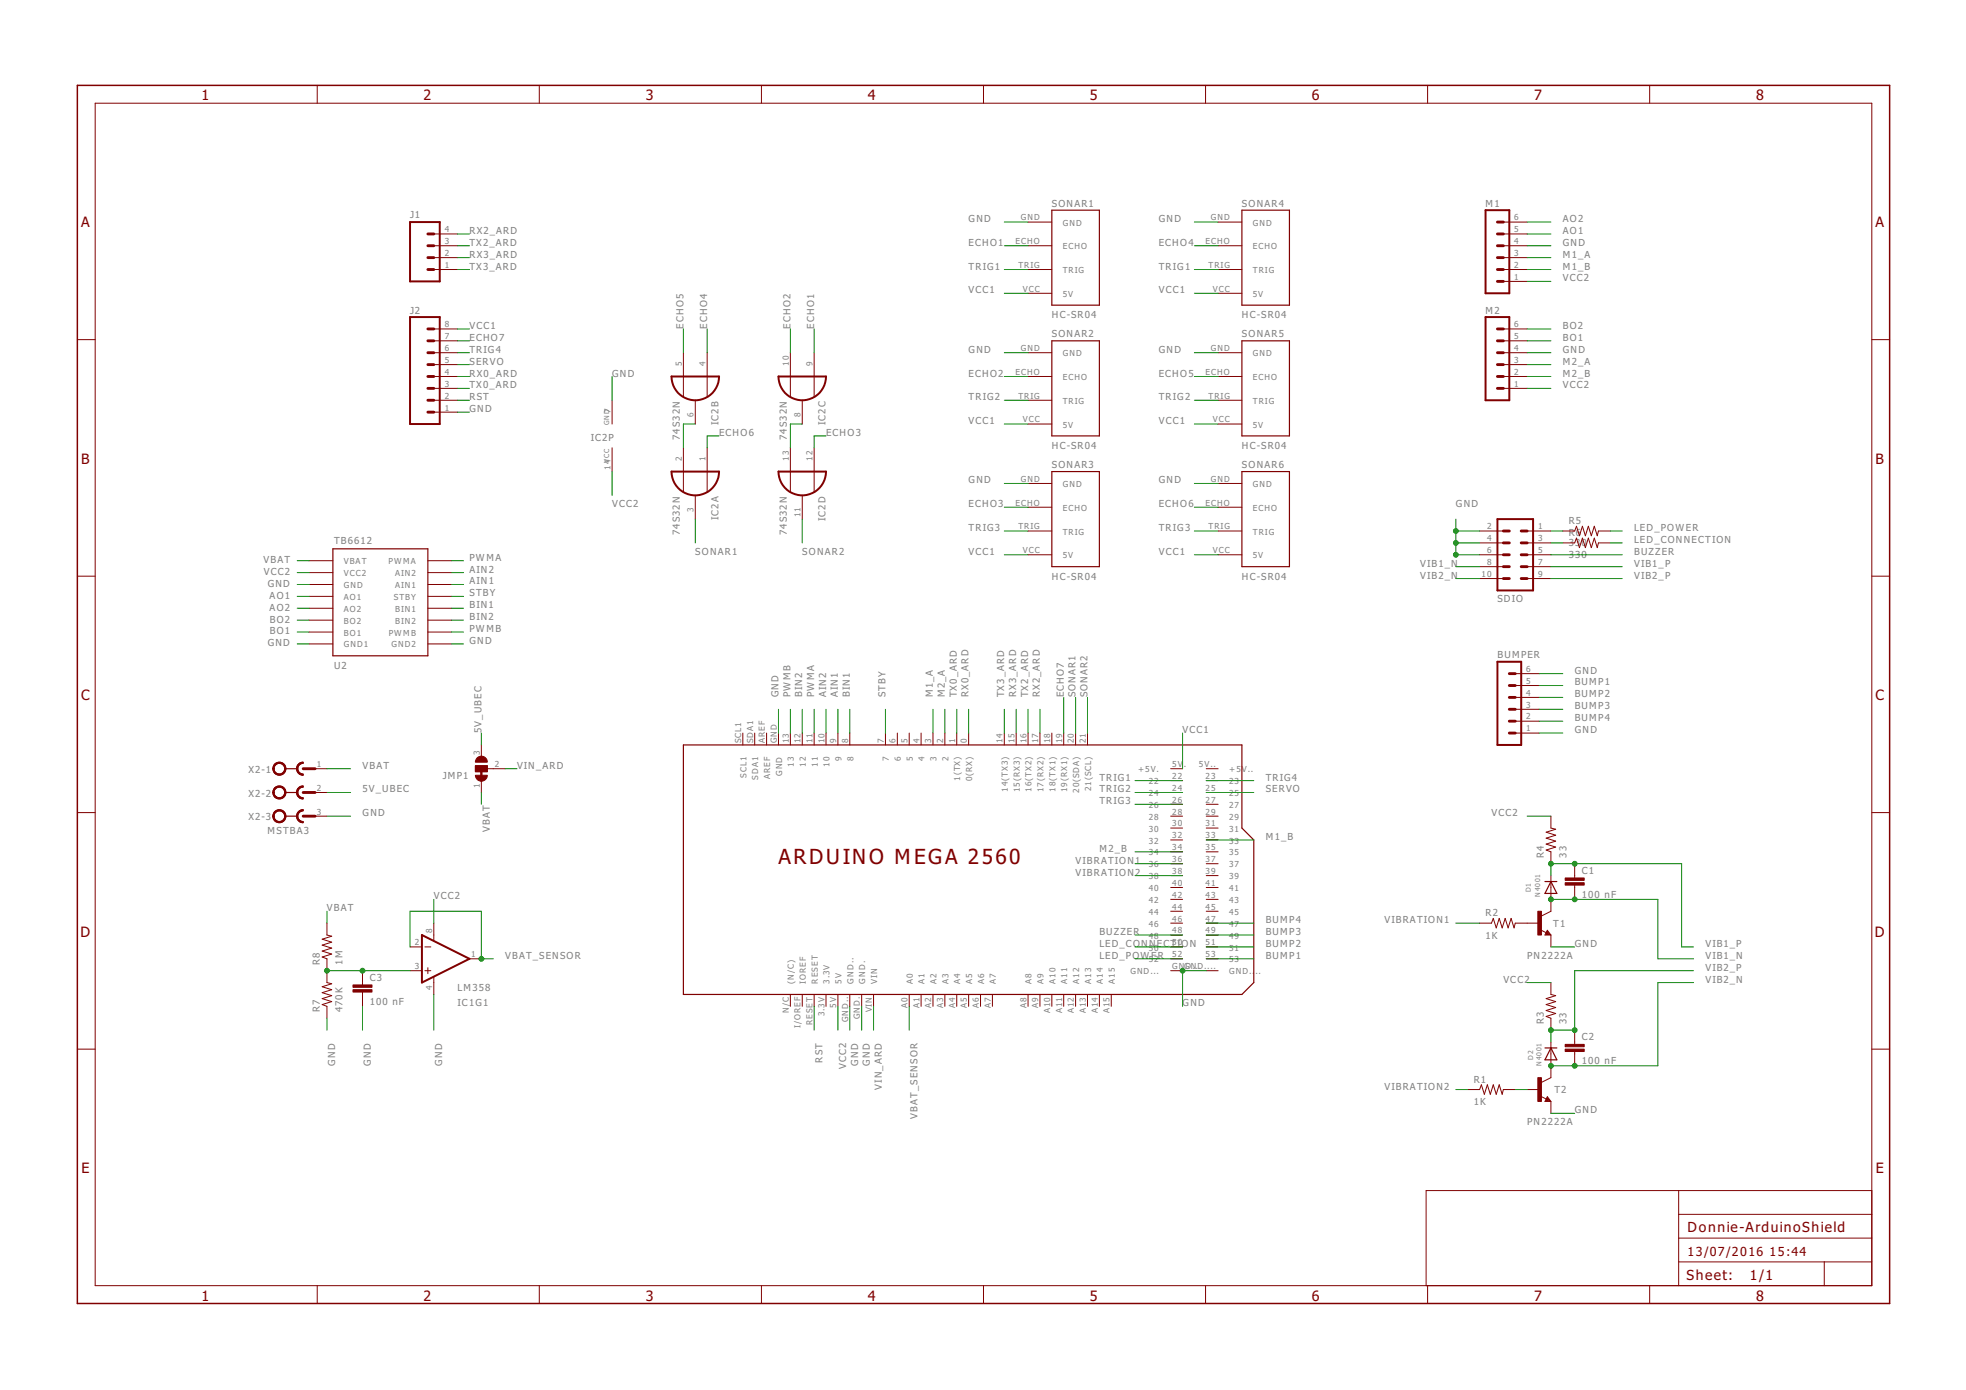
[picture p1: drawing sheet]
<svg xmlns="http://www.w3.org/2000/svg" width="420mm" height="297mm" viewBox="0 0 420 297" stroke-linecap="round" stroke-linejoin="round" font-family="sans-serif">
<g fill="none" stroke="#800000" stroke-width=".21">
<path d="M67.8 18.2v3.9M115.3 18.2v3.9M162.7 18.2v3.9M210.2 18.2v3.9M257.6 18.2v3.9M305.1 18.2v3.9M352.6 18.2v3.9M20.3 22.1h379.7v252.6h-379.7zM92.7 52.5h5.1M92.7 57.6h5.1M92.7 55.1h5.1M92.7 50h5.1"/>
<path d="M219.7 47.5h5.1M219.7 52.5h5.1M219.7 57.6h5.1M260.3 47.5h5.1M260.3 52.5h5.1M260.3 57.6h5.1M321.3 47.5h5.1M321.3 52.5h5.1M321.3 57.6h5.1M321.3 55.1h5.1M321.3 50h5.1M16.5 72.6h3.8"/>
<path d="M92.7 75.4h5.1M92.7 77.9h5.1M92.7 72.8h5.1M92.7 70.3h5.1M146 75.4v9.4M151.1 75.4v9.4M168.9 75.4v9.4M174 75.4v9.4M219.7 62.7h5.1M219.7 75.4h5.1M260.3 62.7h5.1M260.3 75.4h5.1"/>
<path d="M321.3 75.4h5.1M321.3 77.9h5.1M321.3 72.8h5.1M321.3 70.3h5.1M321.3 60.1h5.1M400 72.6h3.8M92.7 80.5h5.1M92.7 85.5h5.1M92.7 83h5.1M92.7 88.1h5.1M130.8 85.5v5.1M130.8 95.7v5.1"/>
<path d="M146 95.7v9.4M148.6 85.5v5.1M151.1 95.7v9.4M168.9 95.7v9.4M171.4 85.5v5.1M174 95.7v9.4M219.7 80.5h5.1M219.7 85.5h5.1M219.7 90.6h5.1M260.3 80.5h5.1M260.3 85.5h5.1M260.3 90.6h5.1"/>
<path d="M321.3 80.5h5.1M321.3 83h5.1M66.1 119.8h5M91.4 119.8h5.1M148.6 105.9v5M171.4 105.9v5M219.7 103.3h5.1M219.7 108.4h5.1M219.7 113.5h5.1M219.7 118.6h5.1M260.3 103.3h5.1M260.3 108.4h5.1"/>
<path d="M260.3 113.5h5.1M260.3 118.6h5.1M316.2 113.5h5.1M316.2 118.6h5.1M316.2 116h5.1M326.4 113.5h5M326.4 118.6h5M326.4 116h5M334 113.5h2.5l.4-1 .6 2 .7-2 .6 2 .6-2 .7 2 .6-2 .7 2 .2-1h2.5M334 116h2.5l.4-1 .6 2 .7-2 .6 2 .6-2 .7 2 .6-2 .7 2 .2-1h2.5M16.5 123.1h3.8M66.1 122.4h5"/>
<path d="M66.1 124.9h5M66.1 127.4h5M66.1 130h5M66.1 132.5h5M66.1 135.1h5M66.1 137.6h5M91.4 122.4h5.1M91.4 124.9h5.1M91.4 127.4h5.1M91.4 130h5.1M91.4 132.5h5.1M91.4 135.1h5.1"/>
<path d="M91.4 137.6h5.1M316.2 121.1h5.1M316.2 123.6h5.1M326.4 121.1h5M326.4 123.6h5M400 123.1h3.8M102.9 159.2v2.5M158.7 156.7v2.5M161.3 156.7v2.5M163.8 156.7v2.5M166.4 156.7v2.5M168.9 156.7v2.5"/>
<path d="M171.4 156.7v2.5M174 156.7v2.5M176.5 156.7v2.5M179.1 156.7v2.5M181.6 156.7v2.5M189.2 156.7v2.5M191.8 156.7v2.5M194.3 156.7v2.5M196.8 156.7v2.5M199.4 156.7v2.5M201.9 156.7v2.5M204.5 156.7v2.5"/>
<path d="M207 156.7v2.5M214.6 156.7v2.5M217.2 156.7v2.5M219.7 156.7v2.5M222.2 156.7v2.5M224.8 156.7v2.5M227.3 156.7v2.5M229.9 156.7v2.5M232.4 156.7v2.5M323.8 156.7h5.1M323.8 154.1h5.1M323.8 151.6h5.1"/>
<path d="M323.8 149h5.1M323.8 146.5h5.1M323.8 144h5.1M16.5 173.7h3.8M67.3 164.3h2.6M67.3 169.4h2.6M67.3 174.4h2.6M101.6 163.6h2.5v1.3h-2.5zM102.9 166.8v2.6M104.1 164.3h3.8M250.2 164.3h2.5M250.2 166.8h2.5"/>
<path d="M250.2 169.4h2.5M250.2 171.9h2.5M250.2 174.4h2.5M250.2 177h2.5M250.2 179.5h2.5M257.8 164.3h2.5M257.8 166.8h2.5M257.8 169.4h2.5M257.8 171.9h2.5M257.8 174.4h2.5M257.8 177h2.5M257.8 179.5h2.5"/>
<path d="M331.4 174.4v2.6l1.1 .2-2.1 .6 2.1 .7-2.1 .6 2.1 .6-2.1 .7 2.1 .6-2.1 .7 1 .3v2.6M400 173.7h3.8M69.9 197.3v2.5l1 .3-2 .6 2 .6-2 .7 2 .6-2 .6 2 .7-2 .6 1 .4v5.1l1 .2-2 .7 2 .6-2 .6 2 .7-2 .6 2 .6-2 .7 1 .4v2.5M92.7 197.3v3.7M250.2 182h2.5M250.2 184.6h2.5M250.2 187.1h2.5M250.2 189.7h2.5M250.2 192.2h2.5M250.2 194.7h2.5M250.2 197.3h2.5M250.2 199.8h2.5"/>
<path d="M257.8 182h2.5M257.8 184.6h2.5M257.8 187.1h2.5M257.8 189.7h2.5M257.8 192.2h2.5M257.8 194.7h2.5M257.8 197.3h2.5M257.8 199.8h2.5M316.2 197.3h2.5l.4-1 .7 2 .6-2 .6 2 .7-2 .6 2 .6-2 .7 2 .2-1h5.1M329.2 198.7l1.3 .6M330.7 198.8l.7 1h-1.2zM331.4 187.1v7.6l-2 1"/>
<path d="M331.4 199.8v2.6M336.5 184.6v3M336.5 189.1v3.1M77.5 207.4v3.1M77.5 212v3.1M87.6 202.4h2.6M87.6 207.4h2.6M90.8 202.4h1.3M90.8 207.4h1.3M91.4 206.8v1.3M92.7 208.8v3.7M100.3 204.9h2.6"/>
<path d="M168.9 212.5v2.6M171.4 212.5v2.6M174 212.5v2.6M176.5 212.5v2.6M179.1 212.5v2.6M181.6 212.5v2.6M184.1 212.5v2.6M186.7 212.5v2.6M194.3 212.5v2.6M196.8 212.5v2.6M199.4 212.5v2.6M201.9 212.5v2.6"/>
<path d="M204.5 212.5v2.6M207 212.5v2.6M209.5 212.5v2.6M212.1 212.5v2.6M219.7 212.5v2.6M222.2 212.5v2.6M224.8 212.5v2.6M227.3 212.5v2.6M229.9 212.5v2.6M232.4 212.5v2.6M234.9 212.5v2.6M237.5 212.5v2.6"/>
<path d="M250.2 202.4h2.5M250.2 204.9h2.5M250.2 207.4h2.5M257.8 202.4h2.5M257.8 204.9h2.5M257.8 207.4h2.5M331.4 210v2.5l1.1 .3-2.1 .6 2.1 .6-2.1 .7 2.1 .6-2.1 .6 2.1 .7-2.1 .6 1 .4v2.5M16.5 224.2h3.8M313.7 232.8h2.5l.4-1 .6 2 .7-2 .6 2 .6-2 .7 2 .6-2 .6 2 .3-1h2.5M326.4 232.8h2.5M329.2 234.3l1.3 .6M330.7 234.4l.7 1h-1.2z"/>
<path d="M331.4 222.7v7.6l-2 1M331.4 235.4v2.5M336.5 220.1v3.1M336.5 224.7v3.1M400 224.2h3.8M358.8 254.4v20.3M358.8 259.5h41.2M400 254.4h-95.2v20.3M67.8 274.7v3.9M115.3 274.7v3.9M162.7 274.7v3.9M210.2 274.7v3.9"/>
<path d="M257.6 274.7v3.9M305.1 274.7v3.9M352.6 274.7v3.9M358.8 269.7h41.2M358.8 264.6h41.2M389.9 269.7v5"/>
</g>
<g fill="none" stroke="#800000" stroke-width=".25">
<path d="M224.8 44.9h10.1v20.3h-10.1zM265.4 44.9h10.2v20.3h-10.2zM224.8 72.8h10.1v20.4h-10.1zM265.4 72.8h10.2v20.4h-10.2zM71.1 117.3h20.3v22.8h-20.3zM224.8 100.8h10.1v20.3h-10.1zM265.4 100.8h10.2v20.3h-10.2zM146 159.2h119.4v17.8l2.5 2.5v30.5l-2.5 2.5h-119.4zM61 164.3h2.5M61 169.4h2.5M61 174.4h2.5M330.2 188.4h2.5"/>
<path d="M330.7 199.3l.1 .3h-.4l.3-.5 .5 .6h-.8M331.4 188.4l1.3 2.5h-2.5zM330.2 223.9h2.5M330.7 234.9l.1 .2h-.4l.3-.5 .5 .6h-.8M331.4 223.9l1.3 2.6h-2.5z"/>
</g>
<path d="M87.6 47.5h6.4v12.6h-6.4zM317.5 44.9h5.1v17.8h-5.1zM87.6 67.8h6.4v22.8h-6.4zM317.5 67.8h5.1v17.7h-5.1zM143.5 80.5h10.2a5.1 5.1 0 0 1-5.1 5 5.1 5.1 0 0 1-5.1-5zM166.4 80.5h10.1a5.1 5.1 0 0 1-5.1 5 5.1 5.1 0 0 1-5-5zM143.5 100.8h10.2a5.1 5.1 0 0 1-5.1 5.1 5.1 5.1 0 0 1-5.1-5.1zM166.4 100.8h10.1a5.1 5.1 0 0 1-5.1 5.1 5.1 5.1 0 0 1-5-5.1zM320 110.9h7.6v15.3h-7.6zM320 141.4h5.1v17.8h-5.1zM90.2 199.8l10.1 5.1-10.1 5.1z" fill="none" stroke="#800000" stroke-width=".42"/>
<g fill="none" stroke="#800000" stroke-width=".61">
<path d="M91.4 55.1h1.3M91.4 57.6h1.3M91.4 50h1.3M91.4 52.5h1.3M320 55.1h1.3M320 57.6h1.3M320 50h1.3M320 52.5h1.3M320 47.5h1.3M91.4 77.9h1.3M91.4 72.8h1.3M91.4 75.4h1.3"/>
<path d="M91.4 70.3h1.3M320 77.9h1.3M320 72.8h1.3M320 75.4h1.3M320 70.3h1.3M320 60.1h1.3M91.4 80.5h1.3M91.4 83h1.3M91.4 85.5h1.3M91.4 88.1h1.3M320 80.5h1.3M320 83h1.3"/>
<path d="M321.3 118.6h1.3M321.3 116h1.3M321.3 113.5h1.3M325.1 118.6h1.3M325.1 116h1.3M325.1 113.5h1.3M321.3 123.6h1.3M321.3 121.1h1.3M325.1 123.6h1.3M325.1 121.1h1.3M322.6 151.6h1.2M322.6 154.1h1.2"/>
<path d="M322.6 156.7h1.2M322.6 146.5h1.2M322.6 149h1.2M322.6 144h1.2M64.8 164.3h2.5M64.8 169.4h2.5M64.8 174.4h2.5"/>
</g>
<g fill="#800000" stroke="#800000" stroke-width=".21">
<path d="M334.5 187.6h4.1v.5h-4.1z"/>
<path d="M334.5 188.6h4.1v.5h-4.1z"/>
<path d="M328.7 194.7h.7v5.1h-.7z"/>
<path d="M334.5 223.2h4.1v.5h-4.1z"/>
<path d="M334.5 224.2h4.1v.5h-4.1z"/>
<path d="M328.7 230.3h.7v5.1h-.7z"/>
<path d="M75.4 210.5h4.1v.5h-4.1z"/>
<path d="M75.4 211.5h4.1v.5h-4.1z"/>
<path d="M101.6 163.6h2.5v1.3h-2.5z"/>
</g>
<g fill="#800000" stroke="#800000" stroke-width=".21">
<path d="M63.4 164.3h.2l.3 .7 .4 .3 .5 .1v.3a1.37 1.37 0 0 1-1.4-1.4z" fill-rule="evenodd"/>
<path d="M63.8 163.3l.5-.4h.5v.2l-.5 .1-.4 .4-.3 .7h-.2l.1-.5z" fill-rule="evenodd"/>
<path d="M63.8 163.3l.8-.4h.2v.2a1.14 1.14 0 0 0-1.2 1.2 1.14 1.14 0 0 0 1.2 1.1v.3a1.39 1.39 0 0 1-1.3-.9 1.39 1.39 0 0 1 .3-1.5z" fill-rule="evenodd"/>
<path d="M58.7 163.3a1.4 1.4 0 0 1 2.2 .2 1.4 1.4 0 0 1-.8 2.1 1.4 1.4 0 0 1-1.8-1.3h.3a1.14 1.14 0 0 1 1.6-1 1.14 1.14 0 0 1 .2 1.9 1.14 1.14 0 0 1-1.8-.7v-.2h-.3z" fill-rule="evenodd"/>
<path d="M58.7 163.3a1.4 1.4 0 0 1 2.2 .2 1.4 1.4 0 0 1-.8 2.1 1.4 1.4 0 0 1-1.8-1.3h.3a1.14 1.14 0 0 1 1.6-1 1.14 1.14 0 0 1 .2 1.9 1.14 1.14 0 0 1-1.8-.7v-.2h-.3z" fill-rule="evenodd"/>
<path d="M63.4 169.4h.2l.2 .4 .3 .4 .7 .3v.2a1.37 1.37 0 0 1-1.4-1.3z" fill-rule="evenodd"/>
<path d="M63.8 168.4l.5-.4h.5v.2l-.5 .1-.4 .3-.3 .8h-.2l.1-.5z" fill-rule="evenodd"/>
<path d="M63.8 168.4l.8-.4h.2v.2a1.13 1.13 0 0 0-1.2 1.1 1.13 1.13 0 0 0 1.2 1.2v.2a1.38 1.38 0 0 1-1.3-.8 1.38 1.38 0 0 1 .3-1.5z" fill-rule="evenodd"/>
<path d="M58.7 168.4a1.4 1.4 0 0 1 2.2 .2 1.4 1.4 0 0 1-.8 2.1 1.4 1.4 0 0 1-1.8-1.3h.3a1.14 1.14 0 0 1 1.6-1 1.14 1.14 0 0 1 .2 1.9 1.14 1.14 0 0 1-1.8-.7v-.2h-.3z" fill-rule="evenodd"/>
<path d="M58.7 168.4a1.4 1.4 0 0 1 2.2 .2 1.4 1.4 0 0 1-.8 2.1 1.4 1.4 0 0 1-1.8-1.3h.3a1.14 1.14 0 0 1 1.6-1 1.14 1.14 0 0 1 .2 1.9 1.14 1.14 0 0 1-1.8-.7v-.2h-.3z" fill-rule="evenodd"/>
<path d="M63.4 174.4h.2l.3 .7 .4 .4 .5 .1v.2a1.37 1.37 0 0 1-1.4-1.4z" fill-rule="evenodd"/>
<path d="M63.8 173.4l1-.4v.3l-.5 .1-.4 .3-.3 .7h-.2l.1-.4z" fill-rule="evenodd"/>
<path d="M63.8 173.4l.8-.4h.2v.3a1.14 1.14 0 0 0-1.2 1.1 1.14 1.14 0 0 0 1.2 1.2v.2a1.38 1.38 0 0 1-1.3-.8 1.38 1.38 0 0 1 .3-1.6z" fill-rule="evenodd"/>
<path d="M58.7 173.5a1.4 1.4 0 0 1 2.2 .2 1.4 1.4 0 0 1-.8 2 1.4 1.4 0 0 1-1.8-1.3h.3a1.14 1.14 0 0 1 1.7-.9 1.14 1.14 0 0 1 .1 1.9 1.14 1.14 0 0 1-1.8-.7v-.3h-.3z" fill-rule="evenodd"/>
<path d="M58.7 173.5a1.4 1.4 0 0 1 2.2 .2 1.4 1.4 0 0 1-.8 2 1.4 1.4 0 0 1-1.8-1.3h.3a1.14 1.14 0 0 1 1.7-.9 1.14 1.14 0 0 1 .1 1.9 1.14 1.14 0 0 1-1.8-.7v-.3h-.3z" fill-rule="evenodd"/>
<path d="M102 161.9a1.27 1.27 0 0 1 1.4-.2 1.27 1.27 0 0 1 .7 1.2h-2.5l.1-.5z" fill-rule="evenodd"/>
<path d="M101.6 165.7h2.5a1.27 1.27 0 0 1-1.2 1.2 1.27 1.27 0 0 1-1.3-1.2z" fill-rule="evenodd"/>
</g>
<path d="M102.9 164.3v2.5" fill="none" stroke="#800000" stroke-width=".51"/>
<path d="M16.5 18.2h387.3v260.4h-387.3z" fill="none" stroke="#800000" stroke-width=".32"/>
<g fill="none" stroke="#008000" stroke-width=".21">
<path d="M97.8 52.5h2.5M97.8 57.6h2.5M97.8 55.1h2.5M97.8 50h2.5M214.6 52.5h5.1M214.6 57.6h5.1M214.6 47.5h5.1M255.2 52.5h5.1M255.2 57.6h5.1M255.2 47.5h5.1M326.4 52.5h5M326.4 57.6h5"/>
<path d="M326.4 55.1h5M326.4 47.5h5M326.4 50h5M97.8 70.3h2.5M97.8 77.9h2.5M97.8 72.8h2.5M97.8 75.4h2.5M146 70.3v5.1M151.1 70.3v5.1M168.9 70.3v5.1M174 70.3v5.1M214.6 62.7h5.1"/>
<path d="M214.6 75.4h5.1M255.2 62.7h5.1M255.2 75.4h5.1M326.4 70.3h5M326.4 60.1h5M326.4 77.9h5M326.4 72.8h5M326.4 75.4h5M97.8 80.5h2.5M97.8 83h2.5M97.8 85.5h2.5M97.8 88.1h2.5"/>
<path d="M130.8 80.5v5M148.6 90.6h-2.6v5.1M153.7 93.2h-2.6v2.5M171.4 90.6h-2.5v5.1M176.5 93.2h-2.5v2.5M214.6 90.6h5.1M214.6 80.5h5.1M214.6 85.5h5.1M255.2 90.6h5.1M255.2 80.5h5.1M255.2 85.5h5.1M326.4 80.5h5"/>
<path d="M326.4 83h5M63.5 119.8h2.6M96.5 119.8h2.6M130.8 100.8v5.1M148.6 110.9v5.1M171.4 110.9v5.1M214.6 113.5h5.1M214.6 108.4h5.1M214.6 118.6h5.1M214.6 103.3h5.1M255.2 113.5h5.1M255.2 108.4h5.1"/>
<path d="M255.2 118.6h5.1M255.2 103.3h5.1M311.1 113.5h5.1M311.1 116h5.1M311.1 110.9v7.7h5.1M331.4 113.5h2.6M331.4 116h2.6M331.4 118.6h15.3M344.1 113.5h2.6M344.1 116h2.6M63.5 122.4h2.6M63.5 124.9h2.6"/>
<path d="M63.5 130h2.6M63.5 132.5h2.6M63.5 135.1h2.6M63.5 137.6h2.6M63.5 127.4h2.6M96.5 122.4h2.6M96.5 124.9h2.6M96.5 130h2.6M96.5 132.5h2.6M96.5 135.1h2.6M96.5 137.6h2.6M96.5 127.4h2.6"/>
<path d="M311.1 121.1h5.1M311.1 123.6h5.1M331.4 121.1h15.3M331.4 123.6h15.3M102.9 156.7v2.5M166.4 151.6v5.1M168.9 151.6v5.1M171.4 151.6v5.1M174 151.6v5.1M176.5 151.6v5.1M179.1 151.6v5.1M181.6 151.6v5.1"/>
<path d="M189.2 151.6v5.1M199.4 151.6v5.1M201.9 151.6v5.1M204.5 151.6v5.1M207 151.6v5.1M214.6 151.6v5.1M217.2 151.6v5.1M219.7 151.6v5.1M222.2 151.6v5.1M227.3 149v7.7M229.9 149v7.7M232.4 149v7.7"/>
<path d="M252.7 156.7v7.6M328.9 146.5h5.1M328.9 149h5.1M328.9 151.6h5.1M328.9 154.1h5.1M328.9 144h5.1M328.9 156.7h5.1M69.9 174.4h5M69.9 169.4h5M69.9 164.3h5M102.9 169.4v2.5M107.9 164.3h2.6"/>
<path d="M242.6 166.8h10.1M242.6 169.4h10.1M242.6 171.9h10.1M257.8 166.8h10.1M257.8 169.4h10.1M257.8 179.5h10.1M326.4 174.4h5M69.9 194.7v2.6M92.7 192.2v5.1M242.6 184.6h10.1M242.6 187.1h10.1M242.6 199.8h10.1"/>
<path d="M242.6 182h10.1M257.8 197.3h10.1M257.8 199.8h10.1M311.1 197.3h5.1M331.4 192.2h22.9v12.7h7.6M331.4 187.1v-2.5h28v17.8h2.5M69.9 207.4h17.7M69.9 217.6v2.5M77.5 215.1v5M87.6 202.4v-7.7h15.3v10.2h2.5M92.7 212.5v7.6M174 215.1v5"/>
<path d="M179.1 215.1v5M181.6 215.1v5M184.1 215.1v5M186.7 215.1v5M194.3 215.1v5M242.6 204.9h10.1M242.6 202.4h10.1M257.8 204.9h10.1M257.8 202.4h10.1M257.8 207.4h-5.1v7.7M326.4 210h5M331.4 202.4h5.1"/>
<path d="M361.9 210h-7.6v17.8h-22.9M361.9 207.4h-25.4v12.7h-5.1v2.6M311.1 232.8h2.6M323.8 232.8h2.6M331.4 237.9h5.1"/>
</g>
<g fill="#008000" stroke="#008000" stroke-width=".21">
<circle cx="331.4" cy="192.2" r=".51"/>
<circle cx="336.5" cy="192.2" r=".51"/>
<circle cx="336.5" cy="184.6" r=".51"/>
<circle cx="331.4" cy="184.6" r=".51"/>
<circle cx="331.4" cy="227.8" r=".51"/>
<circle cx="336.5" cy="227.8" r=".51"/>
<circle cx="331.4" cy="220.1" r=".51"/>
<circle cx="336.5" cy="220.1" r=".51"/>
<circle cx="69.9" cy="207.4" r=".51"/>
<circle cx="77.5" cy="207.4" r=".51"/>
<circle cx="252.7" cy="207.4" r=".51"/>
<circle cx="311.1" cy="113.5" r=".51"/>
<circle cx="311.1" cy="116" r=".51"/>
<circle cx="311.1" cy="118.6" r=".51"/>
<circle cx="102.9" cy="204.9" r=".51"/>
</g>
<text font-size="5.4" fill="#800000" x="166.4" y="184.6">ARDUINO MEGA 2560</text>
<g font-size="3.7" fill="#800000">
<text x="43.1" y="21.4">1</text>
<text x="90.5" y="21.4">2</text>
<text x="138" y="21.4">3</text>
<text x="185.5" y="21.4">4</text>
<text x="232.9" y="21.4">5</text>
<text x="280.4" y="21.4">6</text>
<text x="327.8" y="21.4">7</text>
<text x="375.3" y="21.4">8</text>
<text x="17.3" y="48.6">A</text>
<text x="400.8" y="48.6">A</text>
<text x="17.4" y="99.1">B</text>
<text x="400.8" y="99.1">B</text>
<text x="17.3" y="149.7">C</text>
<text x="400.8" y="149.7">C</text>
<text x="17.2" y="200.2">D</text>
<text x="400.7" y="200.2">D</text>
<text x="17.4" y="250.8">E</text>
<text x="400.9" y="250.8">E</text>
<text x="43.1" y="277.9">1</text>
<text x="90.5" y="277.9">2</text>
<text x="138" y="277.9">3</text>
<text x="185.5" y="277.9">4</text>
<text x="232.9" y="277.9">5</text>
<text x="280.4" y="277.9">6</text>
<text x="327.8" y="277.9">7</text>
<text x="375.3" y="277.9">8</text>
</g>
<g font-size="3.6" fill="#800000">
<text x="360.7" y="263.3">Donnie-ArduinoShield</text>
<text x="360.4" y="273.6">Sheet:</text>
<text x="374" y="273.5">1/1</text>
</g>
<g font-size="3.2" fill="#800000">
<text x="360.7" y="268.4">13/07/2016</text>
<text x="378.2" y="268.4">15:44</text>
</g>
<g font-size="2.5" fill="#808080">
<text x="87.6" y="46.7">J1</text>
<text x="207" y="47.4">GND</text>
<text x="224.8" y="44.1">SONAR1</text>
<text x="247.6" y="47.4">GND</text>
<text x="265.4" y="44.1">SONAR4</text>
<text x="317.5" y="44.1">M1</text>
<text x="334" y="47.4">AO2</text>
<text x="100.3" y="52.5">TX2_ARD</text>
<text x="100.3" y="50">RX2_ARD</text>
<text x="207" y="52.5">ECHO1</text>
<text x="247.6" y="52.5">ECHO4</text>
<text x="334" y="52.5">GND</text>
<text x="334" y="50">AO1</text>
<text x="100.3" y="57.6">TX3_ARD</text>
<text x="100.3" y="55.1">RX3_ARD</text>
<text x="207" y="57.6">TRIG1</text>
<text x="247.6" y="57.6">TRIG1</text>
<text x="334" y="55.1">M1_A</text>
<text x="334" y="57.6">M1_B</text>
<text x="207" y="62.7">VCC1</text>
<text x="247.6" y="62.7">VCC1</text>
<text x="334" y="60.1">VCC2</text>
<text x="87.6" y="67">J2</text>
<text x="100.3" y="70.3">VCC1</text>
<text x="146.1" y="70.3" transform="rotate(-90 146.1 70.3)">ECHO5</text>
<text x="151.1" y="70.3" transform="rotate(-90 151.1 70.3)">ECHO4</text>
<text x="168.9" y="70.3" transform="rotate(-90 168.9 70.3)">ECHO2</text>
<text x="174" y="70.3" transform="rotate(-90 174 70.3)">ECHO1</text>
<text x="224.8" y="68">HC-SR04</text>
<text x="265.4" y="68">HC-SR04</text>
<text x="317.5" y="67">M2</text>
<text x="334" y="70.3">BO2</text>
<text x="100.3" y="77.9">SERVO</text>
<text x="100.3" y="72.8">ECHO7</text>
<text x="100.3" y="75.4">TRIG4</text>
<text x="207" y="75.4">GND</text>
<text x="224.8" y="72.1">SONAR2</text>
<text x="247.6" y="75.4">GND</text>
<text x="265.4" y="72.1">SONAR5</text>
<text x="334" y="77.9">M2_A</text>
<text x="334" y="75.4">GND</text>
<text x="334" y="72.8">BO1</text>
<text x="100.3" y="80.5">RX0_ARD</text>
<text x="100.3" y="83">TX0_ARD</text>
<text x="130.8" y="80.5">GND</text>
<text x="207" y="80.5">ECHO2</text>
<text x="247.6" y="80.5">ECHO5</text>
<text x="334" y="83">VCC2</text>
<text x="334" y="80.5">M2_B</text>
<text x="100.3" y="88.1">GND</text>
<text x="100.3" y="85.5">RST</text>
<text x="207" y="85.5">TRIG2</text>
<text x="247.6" y="85.5">TRIG2</text>
<text x="126.3" y="94.3">IC2P</text>
<text x="145.3" y="94" transform="rotate(-90 145.3 94)">74S32N</text>
<text x="153.5" y="90.8" transform="rotate(-90 153.5 90.8)">IC2B</text>
<text x="153.7" y="93.2">ECHO6</text>
<text x="168.1" y="94" transform="rotate(-90 168.1 94)">74S32N</text>
<text x="176.4" y="90.8" transform="rotate(-90 176.4 90.8)">IC2C</text>
<text x="176.5" y="93.2">ECHO3</text>
<text x="207" y="90.6">VCC1</text>
<text x="224.8" y="96">HC-SR04</text>
<text x="247.6" y="90.6">VCC1</text>
<text x="265.4" y="96">HC-SR04</text>
<text x="224.8" y="100">SONAR3</text>
<text x="265.4" y="100">SONAR6</text>
<text x="207" y="103.3">GND</text>
<text x="247.6" y="103.3">GND</text>
<text x="130.8" y="108.4">VCC2</text>
<text x="153.5" y="111.1" transform="rotate(-90 153.5 111.1)">IC2A</text>
<text x="176.4" y="111.3" transform="rotate(-90 176.4 111.3)">IC2D</text>
<text x="207" y="108.4">ECHO3</text>
<text x="207" y="113.5">TRIG3</text>
<text x="247.6" y="108.4">ECHO6</text>
<text x="247.6" y="113.5">TRIG3</text>
<text x="311.1" y="108.4">GND</text>
<text x="335.3" y="112">R5</text>
<text x="349.2" y="113.5">LED_POWER</text>
<text x="71.4" y="116.3">TB6612</text>
<text x="100.3" y="119.8">PWMA</text>
<text x="145.3" y="114.3" transform="rotate(-90 145.3 114.3)">74S32N</text>
<text x="148.6" y="118.6">SONAR1</text>
<text x="168.1" y="114.3" transform="rotate(-90 168.1 114.3)">74S32N</text>
<text x="171.4" y="118.6">SONAR2</text>
<text x="207" y="118.6">VCC1</text>
<text x="247.6" y="118.6">VCC1</text>
<text x="335.3" y="116.8">330</text>
<text x="335.3" y="119.3">330</text>
<text x="335.3" y="114.5">R6</text>
<text x="349.2" y="116">LED_CONNECTION</text>
<text x="349.2" y="118.6">BUZZER</text>
<text x="56.3" y="120.3">VBAT</text>
<text x="56.4" y="122.9">VCC2</text>
<text x="57.2" y="125.4">GND</text>
<text x="100.3" y="122.4">AIN2</text>
<text x="100.3" y="124.9">AIN1</text>
<text x="224.8" y="123.9">HC-SR04</text>
<text x="265.4" y="123.9">HC-SR04</text>
<text x="303.5" y="121.1">VIB1_N</text>
<text x="303.5" y="123.6">VIB2_N</text>
<text x="349.2" y="121.1">VIB1_P</text>
<text x="349.2" y="123.6">VIB2_P</text>
<text x="57.6" y="130.5">AO2</text>
<text x="57.6" y="127.9">AO1</text>
<text x="100.3" y="130">BIN1</text>
<text x="100.3" y="127.4">STBY</text>
<text x="320" y="128.7">SDIO</text>
<text x="57.6" y="133">BO2</text>
<text x="57.6" y="135.6">BO1</text>
<text x="100.3" y="132.5">BIN2</text>
<text x="100.3" y="135.1">PWMB</text>
<text x="100.3" y="137.6">GND</text>
<text x="57.2" y="138.1">GND</text>
<text x="71.4" y="142.9">U2</text>
<text x="320" y="140.6">BUMPER</text>
<text x="336.5" y="143.9">GND</text>
<text x="166.4" y="149" transform="rotate(-90 166.4 149)">GND</text>
<text x="168.9" y="149" transform="rotate(-90 168.9 149)">PWMB</text>
<text x="171.4" y="149" transform="rotate(-90 171.4 149)">BIN2</text>
<text x="174" y="149" transform="rotate(-90 174 149)">PWMA</text>
<text x="176.5" y="149" transform="rotate(-90 176.5 149)">AIN2</text>
<text x="179.1" y="149" transform="rotate(-90 179.1 149)">AIN1</text>
<text x="181.6" y="149" transform="rotate(-90 181.6 149)">BIN1</text>
<text x="189.2" y="149" transform="rotate(-90 189.2 149)">STBY</text>
<text x="199.4" y="149" transform="rotate(-90 199.4 149)">M1_A</text>
<text x="201.9" y="149" transform="rotate(-90 201.9 149)">M2_A</text>
<text x="204.5" y="149" transform="rotate(-90 204.5 149)">TX0_ARD</text>
<text x="207" y="149" transform="rotate(-90 207 149)">RX0_ARD</text>
<text x="214.6" y="149" transform="rotate(-90 214.6 149)">TX3_ARD</text>
<text x="217.2" y="149" transform="rotate(-90 217.2 149)">RX3_ARD</text>
<text x="219.7" y="149" transform="rotate(-90 219.7 149)">TX2_ARD</text>
<text x="222.2" y="149" transform="rotate(-90 222.2 149)">RX2_ARD</text>
<text x="227.3" y="149" transform="rotate(-90 227.3 149)">ECHO7</text>
<text x="229.9" y="149" transform="rotate(-90 229.9 149)">SONAR1</text>
<text x="232.4" y="149" transform="rotate(-90 232.4 149)">SONAR2</text>
<text x="336.5" y="146.5">BUMP1</text>
<text x="336.5" y="149">BUMP2</text>
<text x="336.5" y="151.6">BUMP3</text>
<text x="336.5" y="154.1">BUMP4</text>
<text x="102.9" y="156.6" transform="rotate(-90 102.9 156.6)">5V_UBEC</text>
<text x="252.7" y="156.6">VCC1</text>
<text x="336.5" y="156.6">GND</text>
<text x="53.1" y="165.2">X2-1</text>
<text x="77.5" y="164.3">VBAT</text>
<text x="94.6" y="166.4">JMP1</text>
<text x="110.5" y="164.3">VIN_ARD</text>
<text x="234.9" y="166.8">TRIG1</text>
<text x="270.5" y="166.8">TRIG4</text>
<text x="53.1" y="170.2">X2-2</text>
<text x="77.5" y="169.3">5V_UBEC</text>
<text x="234.9" y="169.3">TRIG2</text>
<text x="234.9" y="171.9">TRIG3</text>
<text x="270.5" y="169.3">SERVO</text>
<text x="53.1" y="175.3">X2-3</text>
<text x="57.2" y="178.2">MSTBA3</text>
<text x="77.5" y="174.4">GND</text>
<text x="104.7" y="177.8" transform="rotate(-90 104.7 177.8)">VBAT</text>
<text x="270.5" y="179.5">M1_B</text>
<text x="318.8" y="174.4">VCC2</text>
<text x="229.9" y="184.6">VIBRATION1</text>
<text x="234.9" y="182">M2_B</text>
<text x="330" y="183.3" transform="rotate(-90 330 183.3)">R4</text>
<text x="334.8" y="183.3" transform="rotate(-90 334.8 183.3)">33</text>
<text x="229.9" y="187.1">VIBRATION2</text>
<text x="338.1" y="191.8">100 nF</text>
<text x="338.1" y="186.7">C1</text>
<text x="69.9" y="194.7">VBAT</text>
<text x="92.7" y="192.2">VCC2</text>
<text x="270.5" y="197.3">BUMP4</text>
<text x="295.9" y="197.3">VIBRATION1</text>
<text x="317.5" y="195.8">R2</text>
<text x="234.9" y="202.4">LED_CONNECTION</text>
<text x="234.9" y="199.8">BUZZER</text>
<text x="270.5" y="202.4">BUMP2</text>
<text x="270.5" y="199.8">BUMP3</text>
<text x="317.5" y="200.6">1K</text>
<text x="332" y="198">T1</text>
<text x="336.5" y="202.4">GND</text>
<text x="364.5" y="202.4">VIB1_P</text>
<text x="68.4" y="206.2" transform="rotate(-90 68.4 206.2)">R8</text>
<text x="73.2" y="206.2" transform="rotate(-90 73.2 206.2)">1M</text>
<text x="79" y="209.6">C3</text>
<text x="108" y="204.9">VBAT_SENSOR</text>
<text x="234.9" y="204.9">LED_POWER</text>
<text x="270.5" y="204.9">BUMP1</text>
<text x="321.3" y="210">VCC2</text>
<text x="326.4" y="204.9">PN2222A</text>
<text x="364.5" y="204.9">VIB1_N</text>
<text x="364.5" y="210">VIB2_N</text>
<text x="364.5" y="207.4">VIB2_P</text>
<text x="79" y="214.7">100 nF</text>
<text x="97.8" y="211.8">LM358</text>
<text x="97.8" y="214.9">IC1G1</text>
<text x="252.7" y="215.1">GND</text>
<text x="68.4" y="216.3" transform="rotate(-90 68.4 216.3)">R7</text>
<text x="73.2" y="216.3" transform="rotate(-90 73.2 216.3)">470K</text>
<text x="330" y="218.9" transform="rotate(-90 330 218.9)">R3</text>
<text x="334.8" y="218.9" transform="rotate(-90 334.8 218.9)">33</text>
<text x="71.6" y="227.7" transform="rotate(-90 71.6 227.7)">GND</text>
<text x="79.3" y="227.7" transform="rotate(-90 79.3 227.7)">GND</text>
<text x="94.5" y="227.7" transform="rotate(-90 94.5 227.7)">GND</text>
<text x="175.8" y="227.1" transform="rotate(-90 175.8 227.1)">RST</text>
<text x="183.4" y="227.7" transform="rotate(-90 183.4 227.7)">GND</text>
<text x="185.9" y="227.7" transform="rotate(-90 185.9 227.7)">GND</text>
<text x="338.1" y="227.4">100 nF</text>
<text x="338.1" y="222.3">C2</text>
<text x="180.8" y="228.5" transform="rotate(-90 180.8 228.5)">VCC2</text>
<text x="188.5" y="232.9" transform="rotate(-90 188.5 232.9)">VIN_ARD</text>
<text x="295.9" y="232.8">VIBRATION2</text>
<text x="314.9" y="231.3">R1</text>
<text x="332.2" y="233.6">T2</text>
<text x="196.1" y="239.1" transform="rotate(-90 196.1 239.1)">VBAT_SENSOR</text>
<text x="314.9" y="236.1">1K</text>
<text x="336.5" y="237.9">GND</text>
<text x="326.4" y="240.5">PN2222A</text>
</g>
<g font-size="2.1" fill="#808080">
<text x="218.1" y="47.1">GND</text>
<text x="258.8" y="47.1">GND</text>
<text x="323.6" y="47.1">6</text>
<text x="95.1" y="52.2">3</text>
<text x="95.1" y="49.6">4</text>
<text x="217" y="52.2">ECHO</text>
<text x="227.1" y="48.2">GND</text>
<text x="227.1" y="53.3">ECHO</text>
<text x="257.6" y="52.2">ECHO</text>
<text x="267.8" y="48.2">GND</text>
<text x="267.8" y="53.3">ECHO</text>
<text x="323.6" y="52.2">4</text>
<text x="323.6" y="49.6">5</text>
<text x="95.1" y="57.2">1</text>
<text x="95.1" y="54.7">2</text>
<text x="217.6" y="57.2">TRIG</text>
<text x="227.1" y="58.4">TRIG</text>
<text x="258.3" y="57.2">TRIG</text>
<text x="267.8" y="58.4">TRIG</text>
<text x="323.6" y="59.8">1</text>
<text x="323.6" y="57.2">2</text>
<text x="323.6" y="54.7">3</text>
<text x="218.6" y="62.3">VCC</text>
<text x="227.1" y="63.4">5V</text>
<text x="259.2" y="62.3">VCC</text>
<text x="267.8" y="63.4">5V</text>
<text x="95.1" y="69.9">8</text>
<text x="323.6" y="69.9">6</text>
<text x="95.1" y="77.6">5</text>
<text x="95.1" y="75">6</text>
<text x="95.1" y="72.5">7</text>
<text x="218.1" y="75">GND</text>
<text x="227.1" y="76.1">GND</text>
<text x="258.8" y="75">GND</text>
<text x="267.8" y="76.1">GND</text>
<text x="323.6" y="77.6">3</text>
<text x="323.6" y="75">4</text>
<text x="323.6" y="72.5">5</text>
<text x="95.1" y="82.6">3</text>
<text x="95.1" y="80.1">4</text>
<text x="145.7" y="78.1" transform="rotate(-90 145.7 78.1)">5</text>
<text x="150.8" y="78.1" transform="rotate(-90 150.8 78.1)">4</text>
<text x="168.6" y="78.1" transform="rotate(-90 168.6 78.1)">10</text>
<text x="173.6" y="78.1" transform="rotate(-90 173.6 78.1)">9</text>
<text x="217" y="80.1">ECHO</text>
<text x="227.1" y="81.2">ECHO</text>
<text x="257.6" y="80.1">ECHO</text>
<text x="267.8" y="81.2">ECHO</text>
<text x="323.6" y="82.6">1</text>
<text x="323.6" y="80.1">2</text>
<text x="95.1" y="87.7">1</text>
<text x="95.1" y="85.2">2</text>
<text x="130.5" y="88.3" transform="rotate(-90 130.5 88.3)">7</text>
<text x="148.2" y="89" transform="rotate(-90 148.2 89)">6</text>
<text x="171.1" y="89" transform="rotate(-90 171.1 89)">8</text>
<text x="217.6" y="85.2">TRIG</text>
<text x="227.1" y="86.3">TRIG</text>
<text x="258.3" y="85.2">TRIG</text>
<text x="267.8" y="86.3">TRIG</text>
<text x="218.6" y="90.3">VCC</text>
<text x="227.1" y="91.4">5V</text>
<text x="259.2" y="90.3">VCC</text>
<text x="267.8" y="91.4">5V</text>
<text x="130.5" y="100.4" transform="rotate(-90 130.5 100.4)">14</text>
<text x="145.7" y="98.4" transform="rotate(-90 145.7 98.4)">2</text>
<text x="150.8" y="98.4" transform="rotate(-90 150.8 98.4)">1</text>
<text x="168.6" y="98.4" transform="rotate(-90 168.6 98.4)">13</text>
<text x="173.6" y="98.4" transform="rotate(-90 173.6 98.4)">12</text>
<text x="218.1" y="103">GND</text>
<text x="227.1" y="104.1">GND</text>
<text x="258.8" y="103">GND</text>
<text x="267.8" y="104.1">GND</text>
<text x="148.2" y="109.4" transform="rotate(-90 148.2 109.4)">3</text>
<text x="171.1" y="110.5" transform="rotate(-90 171.1 110.5)">11</text>
<text x="217" y="108">ECHO</text>
<text x="217.6" y="113.1">TRIG</text>
<text x="227.1" y="109.2">ECHO</text>
<text x="257.6" y="108">ECHO</text>
<text x="258.3" y="113.1">TRIG</text>
<text x="267.8" y="109.2">ECHO</text>
<text x="317.8" y="113.1">2</text>
<text x="328.7" y="113.1">1</text>
<text x="218.6" y="118.2">VCC</text>
<text x="227.1" y="114.2">TRIG</text>
<text x="227.1" y="119.3">5V</text>
<text x="259.2" y="118.2">VCC</text>
<text x="267.8" y="114.2">TRIG</text>
<text x="267.8" y="119.3">5V</text>
<text x="317.8" y="115.7">4</text>
<text x="317.8" y="118.2">6</text>
<text x="328.7" y="115.7">3</text>
<text x="328.7" y="118.2">5</text>
<text x="73.5" y="120.6">VBAT</text>
<text x="73.5" y="123.1">VCC2</text>
<text x="73.5" y="125.7">GND</text>
<text x="83.1" y="120.6">PWMA</text>
<text x="84.4" y="125.7">AIN1</text>
<text x="84.4" y="123.1">AIN2</text>
<text x="316.6" y="123.3">10</text>
<text x="317.8" y="120.7">8</text>
<text x="328.7" y="120.7">7</text>
<text x="328.7" y="123.3">9</text>
<text x="73.5" y="128.2">AO1</text>
<text x="73.5" y="130.7">AO2</text>
<text x="84.2" y="128.2">STBY</text>
<text x="84.5" y="130.7">BIN1</text>
<text x="73.5" y="133.3">BO2</text>
<text x="73.5" y="135.8">BO1</text>
<text x="83.1" y="135.8">PWMB</text>
<text x="84.5" y="133.3">BIN2</text>
<text x="73.5" y="138.4">GND1</text>
<text x="83.7" y="138.4">GND2</text>
<text x="326.2" y="143.6">6</text>
<text x="326.2" y="148.7">4</text>
<text x="326.2" y="146.1">5</text>
<text x="326.2" y="153.8">2</text>
<text x="326.2" y="151.2">3</text>
<text x="102.5" y="161.4" transform="rotate(-90 102.5 161.4)">3</text>
<text x="158.4" y="158.8" transform="rotate(-90 158.4 158.8)">SCL1</text>
<text x="160.9" y="158.8" transform="rotate(-90 160.9 158.8)">SDA1</text>
<text x="163.5" y="158.8" transform="rotate(-90 163.5 158.8)">AREF</text>
<text x="166" y="158.8" transform="rotate(-90 166 158.8)">GND</text>
<text x="168.6" y="158.8" transform="rotate(-90 168.6 158.8)">13</text>
<text x="171.1" y="158.8" transform="rotate(-90 171.1 158.8)">12</text>
<text x="173.6" y="158.8" transform="rotate(-90 173.6 158.8)">11</text>
<text x="176.2" y="158.8" transform="rotate(-90 176.2 158.8)">10</text>
<text x="178.7" y="158.8" transform="rotate(-90 178.7 158.8)">9</text>
<text x="181.3" y="158.8" transform="rotate(-90 181.3 158.8)">8</text>
<text x="188.9" y="158.8" transform="rotate(-90 188.9 158.8)">7</text>
<text x="191.4" y="158.8" transform="rotate(-90 191.4 158.8)">6</text>
<text x="194" y="158.8" transform="rotate(-90 194 158.8)">5</text>
<text x="196.5" y="158.8" transform="rotate(-90 196.5 158.8)">4</text>
<text x="199" y="158.8" transform="rotate(-90 199 158.8)">3</text>
<text x="201.6" y="158.8" transform="rotate(-90 201.6 158.8)">2</text>
<text x="204.1" y="158.8" transform="rotate(-90 204.1 158.8)">1</text>
<text x="206.6" y="158.8" transform="rotate(-90 206.6 158.8)">0</text>
<text x="214.3" y="158.8" transform="rotate(-90 214.3 158.8)">14</text>
<text x="216.8" y="158.8" transform="rotate(-90 216.8 158.8)">15</text>
<text x="219.3" y="158.8" transform="rotate(-90 219.3 158.8)">16</text>
<text x="221.9" y="158.8" transform="rotate(-90 221.9 158.8)">17</text>
<text x="224.4" y="158.8" transform="rotate(-90 224.4 158.8)">18</text>
<text x="227" y="158.8" transform="rotate(-90 227 158.8)">19</text>
<text x="229.5" y="158.8" transform="rotate(-90 229.5 158.8)">20</text>
<text x="232" y="158.8" transform="rotate(-90 232 158.8)">21</text>
<text x="326.2" y="156.3">1</text>
<text x="67.7" y="163.9">1</text>
<text x="105.8" y="163.9">2</text>
<text x="159.5" y="166.2" transform="rotate(-90 159.5 166.2)">SCL1</text>
<text x="162.1" y="166.6" transform="rotate(-90 162.1 166.6)">SDA1</text>
<text x="164.6" y="166.5" transform="rotate(-90 164.6 166.5)">AREF</text>
<text x="167.1" y="165.8" transform="rotate(-90 167.1 165.8)">GND</text>
<text x="169.7" y="163.9" transform="rotate(-90 169.7 163.9)">13</text>
<text x="172.2" y="163.9" transform="rotate(-90 172.2 163.9)">12</text>
<text x="174.8" y="163.9" transform="rotate(-90 174.8 163.9)">11</text>
<text x="177.3" y="163.9" transform="rotate(-90 177.3 163.9)">10</text>
<text x="179.8" y="162.7" transform="rotate(-90 179.8 162.7)">9</text>
<text x="182.4" y="162.7" transform="rotate(-90 182.4 162.7)">8</text>
<text x="190" y="162.7" transform="rotate(-90 190 162.7)">7</text>
<text x="192.5" y="162.7" transform="rotate(-90 192.5 162.7)">6</text>
<text x="195.1" y="162.7" transform="rotate(-90 195.1 162.7)">5</text>
<text x="197.6" y="162.7" transform="rotate(-90 197.6 162.7)">4</text>
<text x="200.1" y="162.7" transform="rotate(-90 200.1 162.7)">3</text>
<text x="202.7" y="162.7" transform="rotate(-90 202.7 162.7)">2</text>
<text x="205.2" y="166.8" transform="rotate(-90 205.2 166.8)">1(TX)</text>
<text x="207.8" y="166.9" transform="rotate(-90 207.8 166.9)">0(RX)</text>
<text x="243.2" y="165">+5V.</text>
<text x="245.5" y="167.6">22</text>
<text x="250.5" y="166.4">22</text>
<text x="250.5" y="163.9">5V</text>
<text x="253" y="163.9">.</text>
<text x="256.2" y="163.9">5V..</text>
<text x="257.7" y="166.4">23</text>
<text x="262.7" y="165">+5V..</text>
<text x="262.7" y="167.6">23</text>
<text x="67.7" y="169">2</text>
<text x="102.5" y="168.3" transform="rotate(-90 102.5 168.3)">1</text>
<text x="215.4" y="169.2" transform="rotate(-90 215.4 169.2)">14(TX3)</text>
<text x="217.9" y="169.2" transform="rotate(-90 217.9 169.2)">15(RX3)</text>
<text x="220.5" y="169.2" transform="rotate(-90 220.5 169.2)">16(TX2)</text>
<text x="223" y="169.2" transform="rotate(-90 223 169.2)">17(RX2)</text>
<text x="225.5" y="169.2" transform="rotate(-90 225.5 169.2)">18(TX1)</text>
<text x="228.1" y="169.2" transform="rotate(-90 228.1 169.2)">19(RX1)</text>
<text x="230.6" y="169.4" transform="rotate(-90 230.6 169.4)">20(SDA)</text>
<text x="233.2" y="169" transform="rotate(-90 233.2 169)">21(SCL)</text>
<text x="245.5" y="172.6">26</text>
<text x="245.5" y="170.1">24</text>
<text x="250.5" y="171.5">26</text>
<text x="250.5" y="169">24</text>
<text x="257.7" y="169">25</text>
<text x="257.7" y="171.5">27</text>
<text x="262.7" y="170.1">25</text>
<text x="262.7" y="172.6">27</text>
<text x="67.7" y="174.1">3</text>
<text x="245.5" y="177.7">30</text>
<text x="245.5" y="175.2">28</text>
<text x="250.5" y="179.1">32</text>
<text x="250.5" y="176.6">30</text>
<text x="250.5" y="174.1">28</text>
<text x="257.7" y="174.1">29</text>
<text x="257.7" y="176.6">31</text>
<text x="257.7" y="179.1">33</text>
<text x="262.7" y="175.2">29</text>
<text x="262.7" y="177.7">31</text>
<text x="245.5" y="185.3">36</text>
<text x="245.5" y="182.8">34</text>
<text x="245.5" y="180.3">32</text>
<text x="250.5" y="184.2">36</text>
<text x="250.5" y="181.7">34</text>
<text x="257.7" y="181.7">35</text>
<text x="257.7" y="184.2">37</text>
<text x="262.7" y="180.3">33</text>
<text x="262.7" y="182.8">35</text>
<text x="262.7" y="185.3">37</text>
<text x="245.5" y="190.4">40</text>
<text x="245.5" y="187.9">38</text>
<text x="250.5" y="191.8">42</text>
<text x="250.5" y="189.3">40</text>
<text x="250.5" y="186.8">38</text>
<text x="257.7" y="186.8">39</text>
<text x="257.7" y="189.3">41</text>
<text x="257.7" y="191.8">43</text>
<text x="262.7" y="187.9">39</text>
<text x="262.7" y="190.4">41</text>
<text x="245.5" y="195.5">44</text>
<text x="245.5" y="193">42</text>
<text x="250.5" y="196.9">46</text>
<text x="250.5" y="194.4">44</text>
<text x="257.7" y="194.4">45</text>
<text x="257.7" y="196.9">47</text>
<text x="262.7" y="193">43</text>
<text x="262.7" y="195.5">45</text>
<text x="88.7" y="202">2</text>
<text x="92.4" y="199.5" transform="rotate(-90 92.4 199.5)">8</text>
<text x="245.5" y="203.1">50</text>
<text x="245.5" y="200.6">48</text>
<text x="245.5" y="198">46</text>
<text x="250.5" y="202">50</text>
<text x="250.5" y="199.5">48</text>
<text x="257.7" y="199.5">49</text>
<text x="257.7" y="202">51</text>
<text x="262.7" y="198">47</text>
<text x="262.7" y="200.6">49</text>
<text x="262.7" y="203.1">51</text>
<text x="88.7" y="207.1">3</text>
<text x="100.7" y="204.5">1</text>
<text x="241.6" y="208.2">GND...</text>
<text x="245.5" y="205.7">52</text>
<text x="250.5" y="207.1">GNGDN..D. ....</text>
<text x="250.5" y="204.5">52</text>
<text x="257.7" y="204.5">53</text>
<text x="262.7" y="205.7">53</text>
<text x="262.7" y="208.2">GND..</text>
<text x="268.3" y="208.2">..</text>
<text x="92.4" y="211.5" transform="rotate(-90 92.4 211.5)">4</text>
<text x="169.7" y="210.2" transform="rotate(-90 169.7 210.2)">(N/C)</text>
<text x="172.2" y="210.2" transform="rotate(-90 172.2 210.2)">IOREF</text>
<text x="174.8" y="210.2" transform="rotate(-90 174.8 210.2)">RESET</text>
<text x="177.3" y="210.2" transform="rotate(-90 177.3 210.2)">3.3V</text>
<text x="178.7" y="215.3" transform="rotate(-90 178.7 215.3)">5V</text>
<text x="179.8" y="210.2" transform="rotate(-90 179.8 210.2)">5V</text>
<text x="182.4" y="210.2" transform="rotate(-90 182.4 210.2)">GND..</text>
<text x="184.9" y="210.2" transform="rotate(-90 184.9 210.2)">GND.</text>
<text x="187.4" y="210.2" transform="rotate(-90 187.4 210.2)">VIN</text>
<text x="194" y="215.3" transform="rotate(-90 194 215.3)">A0</text>
<text x="195.1" y="210.2" transform="rotate(-90 195.1 210.2)">A0</text>
<text x="196.5" y="215.3" transform="rotate(-90 196.5 215.3)">A1</text>
<text x="197.6" y="210.2" transform="rotate(-90 197.6 210.2)">A1</text>
<text x="199" y="215.3" transform="rotate(-90 199 215.3)">A2</text>
<text x="200.1" y="210.2" transform="rotate(-90 200.1 210.2)">A2</text>
<text x="201.6" y="215.3" transform="rotate(-90 201.6 215.3)">A3</text>
<text x="202.7" y="210.2" transform="rotate(-90 202.7 210.2)">A3</text>
<text x="204.1" y="215.3" transform="rotate(-90 204.1 215.3)">A4</text>
<text x="205.2" y="210.2" transform="rotate(-90 205.2 210.2)">A4</text>
<text x="206.6" y="215.3" transform="rotate(-90 206.6 215.3)">A5</text>
<text x="207.8" y="210.2" transform="rotate(-90 207.8 210.2)">A5</text>
<text x="209.2" y="215.3" transform="rotate(-90 209.2 215.3)">A6</text>
<text x="210.3" y="210.2" transform="rotate(-90 210.3 210.2)">A6</text>
<text x="211.7" y="215.3" transform="rotate(-90 211.7 215.3)">A7</text>
<text x="212.8" y="210.2" transform="rotate(-90 212.8 210.2)">A7</text>
<text x="219.3" y="215.3" transform="rotate(-90 219.3 215.3)">A8</text>
<text x="220.5" y="210.2" transform="rotate(-90 220.5 210.2)">A8</text>
<text x="221.9" y="215.3" transform="rotate(-90 221.9 215.3)">A9</text>
<text x="223" y="210.2" transform="rotate(-90 223 210.2)">A9</text>
<text x="225.5" y="210.2" transform="rotate(-90 225.5 210.2)">A10</text>
<text x="228.1" y="210.2" transform="rotate(-90 228.1 210.2)">A11</text>
<text x="230.6" y="210.2" transform="rotate(-90 230.6 210.2)">A12</text>
<text x="233.2" y="210.2" transform="rotate(-90 233.2 210.2)">A13</text>
<text x="235.7" y="210.2" transform="rotate(-90 235.7 210.2)">A14</text>
<text x="238.2" y="210.2" transform="rotate(-90 238.2 210.2)">A15</text>
<text x="168.6" y="216.4" transform="rotate(-90 168.6 216.4)">N/C</text>
<text x="171.1" y="219.7" transform="rotate(-90 171.1 219.7)">I/OREF</text>
<text x="173.6" y="219.1" transform="rotate(-90 173.6 219.1)">RESET</text>
<text x="176.2" y="217.1" transform="rotate(-90 176.2 217.1)">3.3V</text>
<text x="181.3" y="218.5" transform="rotate(-90 181.3 218.5)">GND..</text>
<text x="183.8" y="217.8" transform="rotate(-90 183.8 217.8)">GND.</text>
<text x="186.3" y="216.4" transform="rotate(-90 186.3 216.4)">VIN</text>
<text x="224.4" y="216.5" transform="rotate(-90 224.4 216.5)">A10</text>
<text x="227" y="216.5" transform="rotate(-90 227 216.5)">A11</text>
<text x="229.5" y="216.5" transform="rotate(-90 229.5 216.5)">A12</text>
<text x="232" y="216.5" transform="rotate(-90 232 216.5)">A13</text>
<text x="234.6" y="216.5" transform="rotate(-90 234.6 216.5)">A14</text>
<text x="237.1" y="216.5" transform="rotate(-90 237.1 216.5)">A15</text>
</g>
<g font-size="1.8" fill="#808080">
<text x="130.2" y="90.9" transform="rotate(-90 130.2 90.9)">GND</text>
<text x="130.2" y="98.9" transform="rotate(-90 130.2 98.9)">VCC</text>
<text x="327.1" y="190.7" transform="rotate(-90 327.1 190.7)">D1</text>
<text x="329.2" y="191.7" transform="rotate(-90 329.2 191.7)">N4001</text>
<text x="327.6" y="226.5" transform="rotate(-90 327.6 226.5)">D2</text>
<text x="329.4" y="227.8" transform="rotate(-90 329.4 227.8)">N4001</text>
</g>
</svg>
